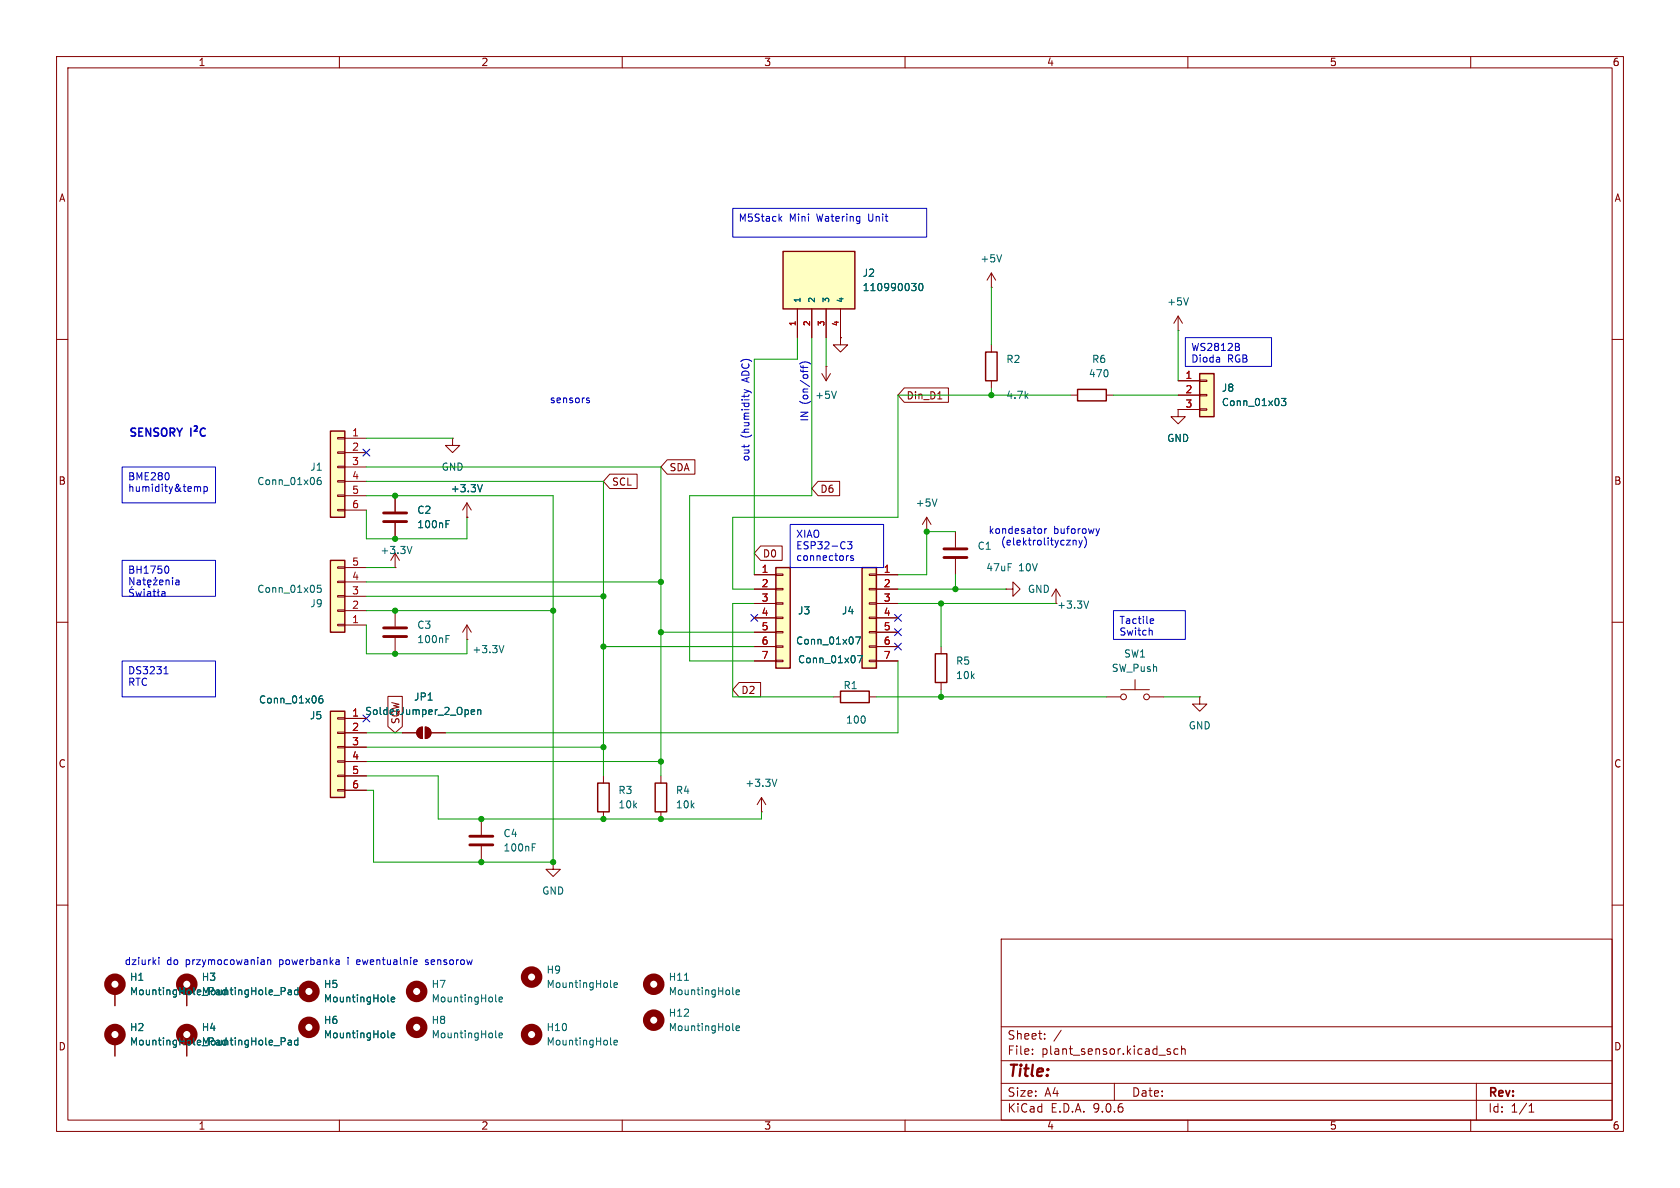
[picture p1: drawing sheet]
<svg xmlns="http://www.w3.org/2000/svg" width="297mm" height="210mm" viewBox="0 0 297 210" stroke-linecap="round" stroke-linejoin="round" font-family="sans-serif">
<g fill="none" stroke="#840000" stroke-width=".18">
<path d="M10 10h277v190h-277zM12 12h273v186h-273zM60 10v2M110 10v2M160 10v2M210 10v2M260 10v2M208.3 58.4h.1M208.3 55.9l-.8 1.3M208.3 55.9l.7 1.3M208.3 55.9v2.5M10 60h2"/>
<path d="M285 60h2M10 110h2M69.8 108v2.7M69.8 112.8v2.8M285 110h2M10 160h2M177 166h108v32h-108zM285 160h2M60 198v2M110 198v2M160 198v2M177 194.5h108"/>
<path d="M177 191.5h108M177 187.5h108M177 181.5h108M182.5 186.3v.1M182.5 185.5v.1M184.7 183.6v.1M184.7 182.8v.1M187.6 182.1l-1.3 2M197 191.5v3M206.4 185.8l.5 .2 .1 .1-.1 .2-.4 .1M206.4 185.5h.5M208.2 185.5l-.4-.1-.3 .3v.4l.2 .2h.5"/>
<path d="M208.9 185.5l.2-.1 .4 .1v.9M208.9 184.9v1.5M210 198v2M260 198v2M261 191.5v6.5M270.3 196.6h.9M270.3 195.5l.4-.4v1.5"/>
</g>
<path d="M210.1 52.6l-.4 1.3M78.9 112.9h.4M78.9 112.3h.6M107.9 184.5l.2 .2M108.5 184.3l.6-.1v-.3h-.4l-.2 .2 .1 .6h.5" fill="none" stroke="#006464" stroke-width=".18"/>
<path d="M67.8 111h4.1M67.8 112.5h4.1" fill="none" stroke="#840000" stroke-width=".51"/>
<circle cx="94" cy="182.9" r="1.27" fill="none" stroke="#840000" stroke-width="1.3"/>
<path d="M58.4 125.7h2.6v15.3h-2.6z" fill="#ffffc2"/>
<path d="M58.4 125.7h2.6v15.3h-2.6z" fill="none" stroke="#840000" stroke-width=".25"/>
<path d="M59.7 126.9h1.3v.2h-1.3zM59.7 129.4h1.3v.3h-1.3zM59.7 132h1.3v.2h-1.3zM59.7 134.5h1.3v.2h-1.3zM59.7 137h1.3v.3h-1.3zM59.7 139.6h1.3v.2h-1.3zM61 127h3.8M61 129.5h3.8M61 132.1h3.8M61 134.6h3.8M61 137.2h3.8M61 139.7h3.8" fill="none" stroke="#840000" stroke-width=".18"/>
<path d="M57 123l-.4 .1a.86 .86 0 0 0 0 1.2l.4-.1 .1-.5-.2-.2h-.3l-.2 .2" fill="none" stroke="#006464" stroke-width=".18"/>
<path d="M212.1 66h2.5v7.7h-2.5z" fill="#ffffc2"/>
<path d="M212.1 66h2.5v7.7h-2.5z" fill="none" stroke="#840000" stroke-width=".25"/>
<g fill="none" stroke="#840000" stroke-width=".18">
<path d="M208.3 72.4v1.3h1.2l-1.2 1.2-1.3-1.2h1.3M208.3 72.4h.1M208.3 67.3h3.8M208.3 69.9h3.8M208.3 72.4h3.8M212.1 67.2h1.3v.2h-1.3zM212.1 69.7h1.3v.3h-1.3zM212.1 72.3h1.3v.2h-1.3zM69.8 97.8l-.7 1.3M69.8 97.8l.8 1.3M69.8 97.8v2.5M69.8 100.3h.1"/>
<path d="M82.5 113h.1M82.5 110.5l-.7 1.3M82.5 110.5l.8 1.3M82.5 110.5v2.5"/>
</g>
<path d="M226.5 70.4h.8l-.4 .5 .4 .1v.6l-.2 .1-.6-.1M72.8 96.6l-.4 1.3M89.1 114.1l-.4 1.3M107.9 174.4l.2 .2M108.5 174.1l.6-.1v-.2l-.4-.1-.2 .2 .1 .6h.5M121 173.3h.7M129.5 175.7l.2 .1M130.1 175.4l.6-.1v-.2l-.4-.1-.2 .2 .1 .6h.5" fill="none" stroke="#006464" stroke-width=".18"/>
<g fill="none" stroke="#840000" stroke-width="1.3">
<circle cx="94" cy="172.7" r="1.27"/>
<circle cx="115.6" cy="174" r="1.27"/>
</g>
<path d="M152.4 100.3h2.5v17.8h-2.5z" fill="#ffffc2"/>
<path d="M152.4 100.3h2.5v17.8h-2.5z" fill="none" stroke="#840000" stroke-width=".25"/>
<g fill="none" stroke="#840000" stroke-width=".18">
<path d="M153.7 101.5h1.2v.2h-1.2zM153.7 104h1.2v.3h-1.2zM153.7 106.6h1.2v.2h-1.2zM153.7 109.1h1.2v.2h-1.2zM153.7 111.6h1.2v.3h-1.2zM153.7 114.2h1.2v.2h-1.2zM153.7 116.7h1.2v.3h-1.2zM154.9 101.6h3.8M154.9 104.1h3.8M154.9 106.7h3.8M154.9 109.2h3.8M154.9 111.8h3.8"/>
<path d="M154.9 114.3h3.8M154.9 116.8h3.8"/>
</g>
<path d="M151.3 112.6h.8l-.5 1.3" fill="none" stroke="#006464" stroke-width=".18"/>
<path d="M138.4 44.5h12.7v10.1h-12.7z" fill="#ffffc2"/>
<path d="M138.4 44.5h12.7v10.1h-12.7z" fill="none" stroke="#840000" stroke-width=".25"/>
<path d="M141 54.6v5.1M143.5 54.6v5.1M146 54.6v5.1M148.6 54.6v5.1" fill="none" stroke="#840000" stroke-width=".18"/>
<path d="M161.2 50.1h.7l-.4 .5M161.7 50.6l.2 .2v.3l-.2 .3M162.5 50.2l.2-.1a.68 .68 0 0 1 .5 .6 .68 .68 0 0 1-.5 .7l-.2-.1-.1-.4zM87.6 183.3l.2 .2M88.2 183l.6-.1v-.2l-.4-.1-.2 .2 .1 .6h.5" fill="none" stroke="#006464" stroke-width=".18"/>
<circle cx="73.7" cy="181.6" r="1.27" fill="none" stroke="#840000" stroke-width="1.3"/>
<path d="M58.4 99.1h2.6v12.7h-2.6z" fill="#ffffc2"/>
<path d="M58.4 99.1h2.6v12.7h-2.6z" fill="none" stroke="#840000" stroke-width=".25"/>
<path d="M59.7 110.4h1.3v.2h-1.3zM59.7 107.8h1.3v.3h-1.3zM59.7 105.3h1.3v.2h-1.3zM59.7 102.7h1.3v.3h-1.3zM59.7 100.2h1.3v.3h-1.3zM61 110.5h3.8M61 108h3.8M61 105.4h3.8M61 102.9h3.8M61 100.3h3.8" fill="none" stroke="#840000" stroke-width=".18"/>
<path d="M56.7 103.4h-.6v.7l.2-.2 .4 .1 .1 .2-.1 .4-.1 .1-.5-.1" fill="none" stroke="#006464" stroke-width=".18"/>
<path d="M137.2 100.3h2.5v17.8h-2.5z" fill="#ffffc2"/>
<path d="M174.2 62.2h2.1v5.1h-2.1zM190.5 68.8h5.1v2.1h-5.1zM137.2 100.3h2.5v17.8h-2.5zM165.4 115.6h2v5.1h-2zM148.6 122.2h5.1v2h-5.1z" fill="none" stroke="#840000" stroke-width=".25"/>
<g fill="none" stroke="#840000" stroke-width=".18">
<path d="M148.6 59.7v1.3h1.3l-1.3 1.2-1.3-1.2h1.3M148.6 59.7h.1M175.3 50.8h.1M175.3 48.3l-.8 1.2M175.3 48.3l.7 1.2M175.3 48.3v2.5M80 77.5v1.2h1.3l-1.3 1.3-1.3-1.3h1.3M80 77.5h.1M145.3 66l.7 1.3M146 64.8h.1M146 64.8v2.5M146.8 66l-.8 1.3"/>
<path d="M175.3 61v1.2M175.3 67.3v1.3M189.2 69.9h1.3M195.6 69.9h1.2M69.8 87.6v2.8M69.8 92.5v2.8M82.5 91.4h.1M82.5 88.9l-.7 1.3M82.5 88.9l.8 1.3M82.5 88.9v2.5M163.8 94h.1M163.8 91.4l-.7 1.3"/>
<path d="M163.8 91.4l.8 1.3M163.8 91.4v2.6M168.9 94v2.8M168.9 98.8v2.8M133.3 101.6h3.9M133.3 104.1h3.9M133.3 106.7h3.9M133.3 109.2h3.9M133.3 111.8h3.9M133.3 114.3h3.9M133.3 116.8h3.9M137.2 101.5h1.2v.2h-1.2z"/>
<path d="M137.2 104h1.2v.3h-1.2zM137.2 106.6h1.2v.2h-1.2zM137.2 109.1h1.2v.2h-1.2zM137.2 111.6h1.2v.3h-1.2zM137.2 114.2h1.2v.2h-1.2zM137.2 116.7h1.2v.3h-1.2zM166.4 114.3v1.3M177.8 104.1h1.3v-1.2l1.2 1.2-1.2 1.3v-1.3M177.8 104.1h.1M186.7 104.1l-.8 1.3M186.7 104.1l.8 1.3M186.7 104.1v2.6"/>
<path d="M147.3 123.2h1.3M153.7 123.2h1.2M166.4 120.7v1.2M195.6 123.2h2.5M198.1 121.9h5.1M200.7 120.1v1.8M203.2 123.2h2.5M212.1 123.2v1.3h1.3l-1.3 1.2-1.3-1.2h1.3M212.1 123.2h.1M33 175.3v2.5M20.3 184.2v2.5"/>
<circle cx="198.6" cy="123.2" r=".51"/>
<circle cx="202.7" cy="123.2" r=".51"/>
</g>
<g fill="none" stroke="#006464" stroke-width=".18">
<path d="M177.1 45l-.4 1.3M147.9 69.2l-.5 1.2M78.9 92.6h.4M78.9 92h.6M85.3 85.7l-.5 1.2M165.6 88.2l-.4 1.3M151.6 115.9h.9l-.6 1.3M192.5 106.2l-.5 1.3M51.1 175l.4 .1v.7M51.5 175.8h-.4M51.5 175.3l-.4 .1M52.7 175.1l-.4-.1-.2 .2 .1 .6h.5"/>
<path d="M52.7 174.6v1.2M68.6 176.9l.2 .2M69.2 176.7l.6-.1-.1-.3h-.3l-.2 .1v.6h.5M129.5 182l.2 .2M130.1 181.8l.6-.2v-.2l-.4-.1-.2 .2 .1 .6h.5"/>
</g>
<path d="M67.8 90.7h4.1M67.8 92.2h4.1M166.9 97h4M166.9 98.6h4" fill="none" stroke="#840000" stroke-width=".51"/>
<g fill="none" stroke="#840000" stroke-width="1.3">
<circle cx="33" cy="174" r="1.27"/>
<circle cx="54.6" cy="175.3" r="1.27"/>
<circle cx="20.3" cy="182.9" r="1.27"/>
<circle cx="115.6" cy="180.3" r="1.27"/>
</g>
<path d="M58.4 76.2h2.6v15.2h-2.6z" fill="#ffffc2"/>
<path d="M58.4 76.2h2.6v15.2h-2.6zM105.7 138.4h2v5.1h-2zM115.8 138.4h2.1v5.1h-2.1z" fill="none" stroke="#840000" stroke-width=".25"/>
<g fill="none" stroke="#840000" stroke-width=".18">
<path d="M141 54.6v5.1M143.5 54.6v5.1M146 54.6v5.1M148.6 59.7h.1M148.6 54.6v5.1M59.7 77.3h1.3v.3h-1.3zM59.7 79.9h1.3v.2h-1.3zM61 77.5h3.8M159.9 68.6h7.8v2.5h-7.8l-1.2-1.2zM165.8 70.5h.7M208.3 72.4h.1M208.3 67.3h3.8"/>
<path d="M208.3 69.9h3.8M208.3 72.4h3.8M59.7 82.4h1.3v.3h-1.3zM59.7 85h1.3v.2h-1.3zM59.7 87.5h1.3v.3h-1.3zM59.7 90h1.3v.3h-1.3zM61 80h3.8M61 82.6h3.8M61 85.1h3.8M61 87.6h3.8M61 90.2h3.8M69.8 87.6v2.8"/>
<path d="M69.8 92.5v2.8M82.5 91.4h.1M107.8 83.8h4.8v2.6h-4.8l-1.1-1.3zM118 81.3h4.9v2.5h-4.9l-1.2-1.2zM134.5 96.5h3.8v2.6h-3.8l-1.2-1.3zM144.6 85.1h3.8v2.5h-3.8l-1.1-1.2zM133.3 101.6h3.9M133.3 104.1h3.9M133.3 106.7h3.9M133.3 109.2h3.9M133.3 111.8h3.9M133.3 114.3h3.9"/>
<path d="M133.3 116.8h3.9M154.9 101.6h3.8M154.9 104.1h3.8M154.9 106.7h3.8M154.9 109.2h3.8M154.9 111.8h3.8M154.9 114.3h3.8M154.9 116.8h3.8M61 129.5h3.8M61 127h3.8M61 132.1h3.8M61 134.6h3.8"/>
<path d="M61 137.2h3.8M61 139.7h3.8M68.6 123.1h2.5v5.3l-1.3 1.1-1.2-1.1zM71.1 129.5h2.6M74 128.8l.7-.3v2.1a1.02 1.02 0 0 1-1-.7 1.02 1.02 0 0 1 .3-1.1zM75.2 128.5a1.02 1.02 0 0 1 1 1 1.02 1.02 0 0 1-1 1.1zM76.2 129.5h2.5M106.7 137.2v1.2M116.8 137.2v1.2M130.7 120.6h3.8v2.6h-3.8l-1.2-1.3zM85.1 144.8v2.8M85.1 149.6v2.8"/>
<path d="M97.8 152.4v1.3h1.3l-1.3 1.2-1.3-1.2h1.3M97.8 152.4h.1M106.7 143.5v1.3M116.8 143.5v1.3M134.6 143.5h.1M134.6 141l-.7 1.2M134.6 141l.8 1.2M134.6 141v2.5M20.3 175.3v2.5M33 175.3v2.5M20.3 184.2v2.5M33 184.2v2.5"/>
</g>
<g fill="none" stroke="#006464" stroke-width=".18">
<path d="M161.2 50.1h.7l-.4 .5M161.7 50.6l.2 .2v.3l-.2 .3M162.5 50.2l.2-.1a.68 .68 0 0 1 .5 .6 .68 .68 0 0 1-.5 .7l-.2-.1-.1-.4zM226.5 70.4h.8l-.4 .5 .4 .1v.6l-.2 .1-.6-.1M56.7 84.4l-.4 .1a.86 .86 0 0 0 0 1.2l.4-.2 .1-.4-.2-.2h-.3l-.2 .2M78.9 92.6h.4M78.9 92h.6M85.3 85.7l-.5 1.2M151.3 112.6h.8l-.5 1.3M151.6 115.9h.9l-.6 1.3M57 123l-.4 .1a.86 .86 0 0 0 0 1.2l.4-.1 .1-.5-.2-.2h-.3l-.2 .2M83.3 125.9l.6-.1v-.3h-.4l-.2 .1 .1 .6h.5"/>
<path d="M84.5 125.6l.1-.1h.3l.1 .8M84.5 125.5v.8M137.3 137.7l-.4 1.3M94.1 149.8h.4M94.1 149.2h.6M51.1 175l.4 .1v.7M51.5 175.8h-.4M51.5 175.3l-.4 .1M52.7 174.6v1.2M52.7 175.1l-.4-.1-.2 .2 .1 .6h.5M68.6 176.9l.2 .2M69.2 176.7l.6-.1-.1-.3h-.3l-.2 .1v.6h.5"/>
<path d="M87.6 176.9l.2 .2M88.2 176.7l.6-.1v-.3h-.4l-.2 .1 .1 .6h.5M51.1 183.9h.4v.8M51.5 184.7h-.4M51.5 184.2h-.4M52.7 183.9h-.4l-.2 .2 .1 .6h.5M52.7 183.5v1.2M68.6 183.3l.2 .2M69.2 183l.6-.1-.1-.2-.3-.1-.2 .2v.6h.5"/>
</g>
<g fill="#840000" stroke="#840000" stroke-width=".18">
<path d="M74 128.8l.7-.3v2.1a1.02 1.02 0 0 1-1-.7 1.02 1.02 0 0 1 .3-1.1z"/>
<path d="M75.2 128.5a1.02 1.02 0 0 1 1 1 1.02 1.02 0 0 1-1 1.1z"/>
</g>
<g fill="none" stroke="#840000" stroke-width="1.3">
<circle cx="20.3" cy="174" r="1.27"/>
<circle cx="73.7" cy="175.3" r="1.27"/>
<circle cx="33" cy="182.9" r="1.27"/>
<circle cx="54.6" cy="181.6" r="1.27"/>
</g>
<path d="M83.1 147.8h4M83.1 149.4h4" fill="none" stroke="#840000" stroke-width=".51"/>
<g fill="none" stroke="#009600" stroke-width=".18">
<path d="M141 59.7v3.8h-7.7v38.1M143.5 59.7v27.9h-21.6v29.2h11.4M146 59.7v5.1M175.3 50.8v10.2M208.3 58.4v8.9M64.8 77.5h15.2M175.3 68.6v1.3M189.2 69.9h-30.5v21.5h-29.2v12.7h3.8M196.8 69.9h11.5M64.8 87.6h33v64.8h-31.8v-12.7h-1.2M64.8 90.2v5.1h17.7v-3.9M64.8 82.6h52v54.6"/>
<path d="M64.8 85.1h41.9v52.1M168.9 94h-5.1v7.6h-5.1M64.8 100.3h5M64.8 110.5v5.1h17.7v-2.6M64.8 108h33M64.8 102.9h52M64.8 105.4h41.9M106.7 114.3h26.6M116.8 111.8h16.5M133.3 106.7h-3.8v16.5h17.8M158.7 106.7h28M158.7 104.1h19.1"/>
<path d="M158.7 116.8v12.7h-80M166.4 106.7v7.6M168.9 101.6v2.5M64.8 137.2h12.7v7.6h57.1v-1.3M64.8 129.5h6.3M64.8 134.6h52M64.8 132.1h41.9M154.9 123.2h40.7M166.4 121.9v1.3M205.7 123.2h6.4"/>
</g>
<path d="M64.2 79.4l1.2 1.2M65.4 79.4l-1.2 1.2M132.7 108.6l1.3 1.2M134 108.6l-1.3 1.2M158.1 108.6l1.3 1.2M158.1 113.7l1.3 1.2M158.1 111.2l1.3 1.2M159.4 108.6l-1.3 1.2M159.4 113.7l-1.3 1.2M159.4 111.2l-1.3 1.2M64.2 126.4l1.2 1.2M65.4 126.4l-1.2 1.2" fill="none" stroke="#000084" stroke-width=".18"/>
<g fill="none" stroke="#0000c2" stroke-width=".18">
<path d="M129.5 36.8h34.3v5.1h-34.3zM137.8 38.6l.4 .5M138.2 38.3l-.5 .4M209.5 59.7h15.3v5.1h-15.3zM103.7 70.7l.5 .3v.1l-.4 .1M103.7 70.4h.5M131.6 68.9l.8 .3M132.4 69.2l-.8 .3M132.4 69.2l.4 .3M141.4 64.3a1.46 1.46 0 0 1 1.9 0M141.5 64.6l.2 .3h1.1M141.5 65.4v.1"/>
<path d="M142 64.6v.5M142 65.4v.5M219 61.4l.1 .1-.1 .4M219 60.8v.4M21.6 82.6h16.5v6.3h-16.5zM21.6 99.1h16.5v6.3h-16.5zM29.8 83.8v.8M34.7 86l.2 .2M34.9 86.2v.7M34.9 86.2l.2-.2 .3 .1 .1 .8M36.1 86.1l.3-.1 .3 .3-.1 .5h-.5M36.1 86v1.3"/>
<path d="M139.7 92.7h16.5v7.6h-16.5zM149.8 95.8h.8l-.4 .4 .3 .2v.5l-.1 .1-.6-.1M150 98.2l-.2 .1M150.9 98.3l-.4-.1-.1 .2v.2l.5 .1v.3h-.5M184 93.5l.1 .2-.1 .5M184.7 93.5v.8M185.1 93.5l-.4 .2M189.7 95.5v.8M189.8 95.6h-.1M190.2 95.6l.1 .7M190.7 95.5l.3 .8M191 96.3l-.3 .5"/>
<path d="M191.3 95.5l-.3 .8M192 95.4v.9l-.3 .5M193.8 93.5l.3 .8M194.1 94.3l-.2 .3M194.4 93.5l-.3 .8M21.6 116.8h16.5v6.4h-16.5zM23.4 103.7l-.2 .2M23.6 104.2h-.5l-.2 .1v.3l.6 .3 .1 .3-.2 .2h-.5M23.7 102.1v1.3l-.8-1.3v1.3M24 104.6l.3 .8 .2-.6 .3 .6 .2-.8M24.3 102.6h.5v.8M24.8 102.8l-.4 .1-.2 .2 .2 .3 .4-.1"/>
<path d="M25.2 102.5h.5M25.4 102.1v1.1l.3 .2M25.5 104.2v.1M25.5 104.6v.8M26.1 103l.6-.2-.1-.2-.3-.1-.2 .2 .1 .6h.4M26.1 104.6h.5v.8M26.4 103.4l-.2 .2 .3 .2M26.6 104.9h-.4l-.2 .2 .2 .3h.4M27.1 104.6h.4M27.1 102.5h.7l-.7 .9h.7M27.2 104.2v1l.3 .2M28 104.2v1l.1 .2"/>
<path d="M28.1 104.6l-.3 .2M28.2 103l.6-.2v-.2l-.4-.1-.2 .2 .1 .6h.5M28.6 104.6h.5l.1 .8M29 119.1h.7M29.1 118.1l.3-.3v1.3M29.2 104.9h-.4l-.2 .2 .2 .3h.4M29.4 102.7l.1-.2 .3 .1 .1 .8M29.4 102.5v.9M29.4 100.1a.68 .68 0 0 1 .5 .6 .68 .68 0 0 1-.5 .6M30.5 102.1v.1M30.5 102.5v.9M31.1 102.6h.5l.1 .8"/>
<path d="M31.7 102.8l-.5 .1-.2 .2 .2 .3 .5-.1M196.8 108h12.7v5h-12.7zM203.3 111.4l.4 .2v.7M203.5 109.4h.4l.1 .3-.7 .1M203.9 110.2h-.4M28.1 169.2v.2M28.1 169.7v.8M46.7 169.7v.8M46.7 170.4l-.1 .1M46.7 170h-.1M47.3 169.7v.8M47.3 169.8l.2-.1h.3l.1 .8"/>
<path d="M59.8 169.7l.2 .1v.7M60 170.4l-.2 .1M60 170h-.2M61.5 169.2v.2M61.5 169.7v.8M63.2 169.7l-.2 .1v.5l.2 .2M63.7 170l-.7 .1M73.7 169.7l.1 .3-.7 .1M75.2 170.4l.4 .1M75.6 169.7l-.4 .1 .1 .2 .3 .1"/>
</g>
<path d="M33.7 75.7v1.4M34.3 75.4l.4-.1a.28 .28 0 0 1 .1 .5l-.5 .4h.6M36.3 75.8a.56 .56 0 0 0-.7 0 .56 .56 0 0 0-.2 .7 .52 .52 0 0 0 .3 .5 .52 .52 0 0 0 .6 0" fill="none" stroke="#0000c2" stroke-width=".28"/>
<g fill="#009600" stroke="#009600" stroke-width=".18">
<circle cx="166.4" cy="106.7" r=".46"/>
<circle cx="168.9" cy="104.1" r=".46"/>
<circle cx="166.4" cy="123.2" r=".46"/>
<circle cx="175.3" cy="69.9" r=".46"/>
<circle cx="69.8" cy="95.3" r=".46"/>
<circle cx="69.8" cy="87.6" r=".46"/>
<circle cx="69.8" cy="115.6" r=".46"/>
<circle cx="116.8" cy="102.9" r=".46"/>
<circle cx="163.8" cy="94" r=".46"/>
<circle cx="116.8" cy="111.8" r=".46"/>
<circle cx="97.8" cy="108" r=".46"/>
<circle cx="69.8" cy="108" r=".46"/>
<circle cx="106.7" cy="105.4" r=".46"/>
<circle cx="106.7" cy="114.3" r=".46"/>
<circle cx="85.1" cy="144.8" r=".46"/>
<circle cx="85.1" cy="152.4" r=".46"/>
<circle cx="97.8" cy="152.4" r=".46"/>
<circle cx="106.7" cy="144.8" r=".46"/>
<circle cx="116.8" cy="144.8" r=".46"/>
<circle cx="116.8" cy="134.6" r=".46"/>
<circle cx="106.7" cy="132.1" r=".46"/>
</g>
<text font-size="2.8" fill="#840000" x="178" y="190.9">Title:</text>
<g font-size="2.1" fill="#840000">
<text x="178" y="184">Sheet:</text>
<text x="178" y="186.7">File:</text>
<text x="184.1" y="186.7">plant_sensor.kicad_sch</text>
<text x="178" y="196.9">KiCad</text>
<text x="178" y="194.1">Size:</text>
<text x="184.7" y="194.1">A4</text>
<text x="185.7" y="196.9">E.D.A.</text>
<text x="193.3" y="196.9">9.0.6</text>
<text x="200" y="194.1">Date:</text>
<text x="263" y="194.3">Rev:</text>
<text x="263" y="196.9">Id:</text>
<text x="267.1" y="196.9">1/1</text>
</g>
<text font-size="1.9" fill="#0000c2" x="22.6" y="77.6">SENSORY</text>
<g font-size="1.8" fill="#840000">
<text x="35" y="11.9">1</text>
<text x="85" y="11.9">2</text>
<text x="135" y="11.9">3</text>
<text x="185" y="11.9">4</text>
<text x="235" y="11.9">5</text>
<text x="285" y="11.9">6</text>
<text x="10.3" y="35.9">A</text>
<text x="285.3" y="35.9">A</text>
<text x="160.2" y="70.8">Din_D1</text>
<text x="118.3" y="83.5">SDA</text>
<text x="10.3" y="85.9">B</text>
<text x="108.1" y="86">SCL</text>
<text x="144.9" y="87.3">D6</text>
<text x="285.3" y="85.9">B</text>
<text x="134.8" y="98.7">D0</text>
<text x="131" y="122.9">D2</text>
<text x="10.3" y="135.9">C</text>
<text x="285.3" y="135.9">C</text>
<text x="10.3" y="185.9">D</text>
<text x="285.3" y="185.9">D</text>
<text x="35" y="199.9">1</text>
<text x="85" y="199.9">2</text>
<text x="135" y="199.9">3</text>
<text x="185" y="199.9">4</text>
<text x="235" y="199.9">5</text>
<text x="285" y="199.9">6</text>
</g>
<g font-size="1.8" fill="#0000c2">
<text x="130.5" y="39.5">M5Stack</text>
<text x="139.5" y="39.5">Mini</text>
<text x="144.5" y="39.5">Watering</text>
<text x="153.8" y="39.5">Unit</text>
<text x="210.5" y="62.4">WS2812B</text>
<text x="210.5" y="64.4">Dioda</text>
<text x="217" y="64.4">RGB</text>
<text x="97.1" y="71.5">sensors</text>
<text x="132.7" y="67.4" transform="rotate(-90 132.7 67.4)">ADC)</text>
<text x="143.1" y="71.5" transform="rotate(-90 143.1 71.5)">(on/off)</text>
<text x="132.7" y="77.5" transform="rotate(-90 132.7 77.5)">(humidity</text>
<text x="143.1" y="74.6" transform="rotate(-90 143.1 74.6)">IN</text>
<text x="132.7" y="81.7" transform="rotate(-90 132.7 81.7)">out</text>
<text x="22.5" y="85.2">BME280</text>
<text x="22.5" y="87.3">humidity&amp;temp</text>
<text x="140.7" y="95.4">XIAO</text>
<text x="174.7" y="94.6">kondesator</text>
<text x="186.2" y="94.6">buforowy</text>
<text x="22.5" y="101.7">BH1750</text>
<text x="140.7" y="97.4">ESP32-C3</text>
<text x="140.7" y="99.5">connectors</text>
<text x="176.8" y="96.6">(elektrolityczny)</text>
<text x="197.8" y="110.6">Tactile</text>
<text x="197.8" y="112.7">Switch</text>
<text x="22.5" y="119.5">DS3231</text>
<text x="22.5" y="121.6">RTC</text>
<text x="21.9" y="170.8">dziurki</text>
<text x="29.5" y="170.8">do</text>
<text x="32.9" y="170.8">przymocowanian</text>
<text x="49.6" y="170.8">powerbanka</text>
<text x="63.7" y="170.8">ewentualnie</text>
<text x="76.1" y="170.8">sensorow</text>
</g>
<g font-size="1.8" fill="#006464">
<text x="173.2" y="46.6">+5V</text>
<text x="152.4" y="49.1">J2</text>
<text x="152.4" y="51.7">110990030</text>
<text x="206.2" y="54.2">+5V</text>
<text x="177.8" y="64.4">R2</text>
<text x="193" y="64.4">R6</text>
<text x="144" y="70.7">+5V</text>
<text x="177.8" y="70.7">4.7k</text>
<text x="192.4" y="66.9">470</text>
<text x="215.9" y="69.4">J8</text>
<text x="215.9" y="72">Conn_01x03</text>
<text x="54.8" y="83.4">J1</text>
<text x="78" y="83.4">GND</text>
<text x="206.2" y="78.3">GND</text>
<text x="45.4" y="86">Conn_01x06</text>
<text x="79.6" y="87.2">+3.3V</text>
<text x="161.8" y="89.8">+5V</text>
<text x="73.7" y="91">C2</text>
<text x="73.7" y="93.6">100nF</text>
<text x="67.2" y="98.1">+3.3V</text>
<text x="172.7" y="97.4">C1</text>
<text x="174.3" y="101.2">47uF</text>
<text x="180.1" y="101.2">10V</text>
<text x="45.4" y="105">Conn_01x05</text>
<text x="54.8" y="107.5">J9</text>
<text x="181.6" y="105">GND</text>
<text x="186.8" y="107.8">+3.3V</text>
<text x="73.7" y="111.4">C3</text>
<text x="73.7" y="113.9">100nF</text>
<text x="141" y="108.8">J3</text>
<text x="148.7" y="108.8">J4</text>
<text x="83.4" y="115.7">+3.3V</text>
<text x="140.6" y="114.1">Conn_01x07</text>
<text x="141" y="117.4">Conn_01x07</text>
<text x="168.9" y="117.7">R5</text>
<text x="196.4" y="119">SW_Push</text>
<text x="198.6" y="116.4">SW1</text>
<text x="45.7" y="124.6">Conn_01x06</text>
<text x="73.1" y="124.1">JP1</text>
<text x="149" y="122">R1</text>
<text x="168.9" y="120.2">10k</text>
<text x="54.7" y="127.4">J5</text>
<text x="64.5" y="126.6">SolderJumper_2_Open</text>
<text x="70.8" y="128.1" transform="rotate(-90 70.8 128.1)">SQW</text>
<text x="149.5" y="128.1">100</text>
<text x="210.1" y="129.1">GND</text>
<text x="109.2" y="140.6">R3</text>
<text x="109.2" y="143.1">10k</text>
<text x="119.4" y="140.6">R4</text>
<text x="119.4" y="143.1">10k</text>
<text x="131.7" y="139.3">+3.3V</text>
<text x="88.9" y="148.2">C4</text>
<text x="88.9" y="150.7">100nF</text>
<text x="95.8" y="158.3">GND</text>
<text x="22.9" y="173.6">H1</text>
<text x="35.6" y="173.6">H3</text>
<text x="96.5" y="172.3">H9</text>
<text x="118.1" y="173.6">H11</text>
<text x="22.9" y="176.1">MountingHole_Pad</text>
<text x="35.6" y="176.1">MountingHole_Pad</text>
<text x="57.2" y="174.9">H5</text>
<text x="57.2" y="177.4">MountingHole</text>
<text x="76.2" y="174.9">H7</text>
<text x="76.2" y="177.4">MountingHole</text>
<text x="96.5" y="174.9">MountingHole</text>
<text x="118.1" y="179.9">H12</text>
<text x="118.1" y="176.1">MountingHole</text>
<text x="22.9" y="182.5">H2</text>
<text x="22.9" y="185">MountingHole_Pad</text>
<text x="35.6" y="182.5">H4</text>
<text x="35.6" y="185">MountingHole_Pad</text>
<text x="57.2" y="181.2">H6</text>
<text x="57.2" y="183.7">MountingHole</text>
<text x="76.2" y="181.2">H8</text>
<text x="76.2" y="183.7">MountingHole</text>
<text x="96.5" y="182.5">H10</text>
<text x="96.5" y="185">MountingHole</text>
<text x="118.1" y="182.5">MountingHole</text>
</g>
<g font-size="1.8" fill="#a90000">
<text x="209.5" y="67.1">1</text>
<text x="209.5" y="69.6">2</text>
<text x="62.2" y="77.2">1</text>
<text x="209.5" y="72.1">3</text>
<text x="62.2" y="79.8">2</text>
<text x="62.2" y="82.3">3</text>
<text x="62.2" y="84.8">4</text>
<text x="62.2" y="87.4">5</text>
<text x="62.2" y="89.9">6</text>
<text x="62.2" y="100.1">5</text>
<text x="134.5" y="101.3">1</text>
<text x="156.1" y="101.3">1</text>
<text x="62.2" y="107.7">2</text>
<text x="62.2" y="105.2">3</text>
<text x="62.2" y="102.6">4</text>
<text x="134.5" y="103.9">2</text>
<text x="134.5" y="106.4">3</text>
<text x="156.1" y="103.9">2</text>
<text x="156.1" y="106.4">3</text>
<text x="62.2" y="110.2">1</text>
<text x="134.5" y="109">4</text>
<text x="134.5" y="111.5">5</text>
<text x="156.1" y="109">4</text>
<text x="156.1" y="111.5">5</text>
<text x="134.5" y="114">6</text>
<text x="134.5" y="116.6">7</text>
<text x="156.1" y="114">6</text>
<text x="156.1" y="116.6">7</text>
<text x="62.2" y="126.7">1</text>
<text x="62.2" y="129.3">2</text>
<text x="62.2" y="131.8">3</text>
<text x="62.2" y="134.4">4</text>
<text x="62.2" y="136.9">5</text>
<text x="62.2" y="139.4">6</text>
</g>
<g font-size="1.4" fill="#006464">
<text x="141.7" y="53.6" transform="rotate(-90 141.7 53.6)">1</text>
<text x="144.2" y="53.6" transform="rotate(-90 144.2 53.6)">2</text>
<text x="146.8" y="53.6" transform="rotate(-90 146.8 53.6)">3</text>
<text x="149.3" y="53.6" transform="rotate(-90 149.3 53.6)">4</text>
</g>
<g font-size="1.4" fill="#a90000">
<text x="140.7" y="57.8" transform="rotate(-90 140.7 57.8)">1</text>
<text x="143.3" y="57.8" transform="rotate(-90 143.3 57.8)">2</text>
<text x="145.8" y="57.8" transform="rotate(-90 145.8 57.8)">3</text>
<text x="148.3" y="57.8" transform="rotate(-90 148.3 57.8)">4</text>
</g>
</svg>
